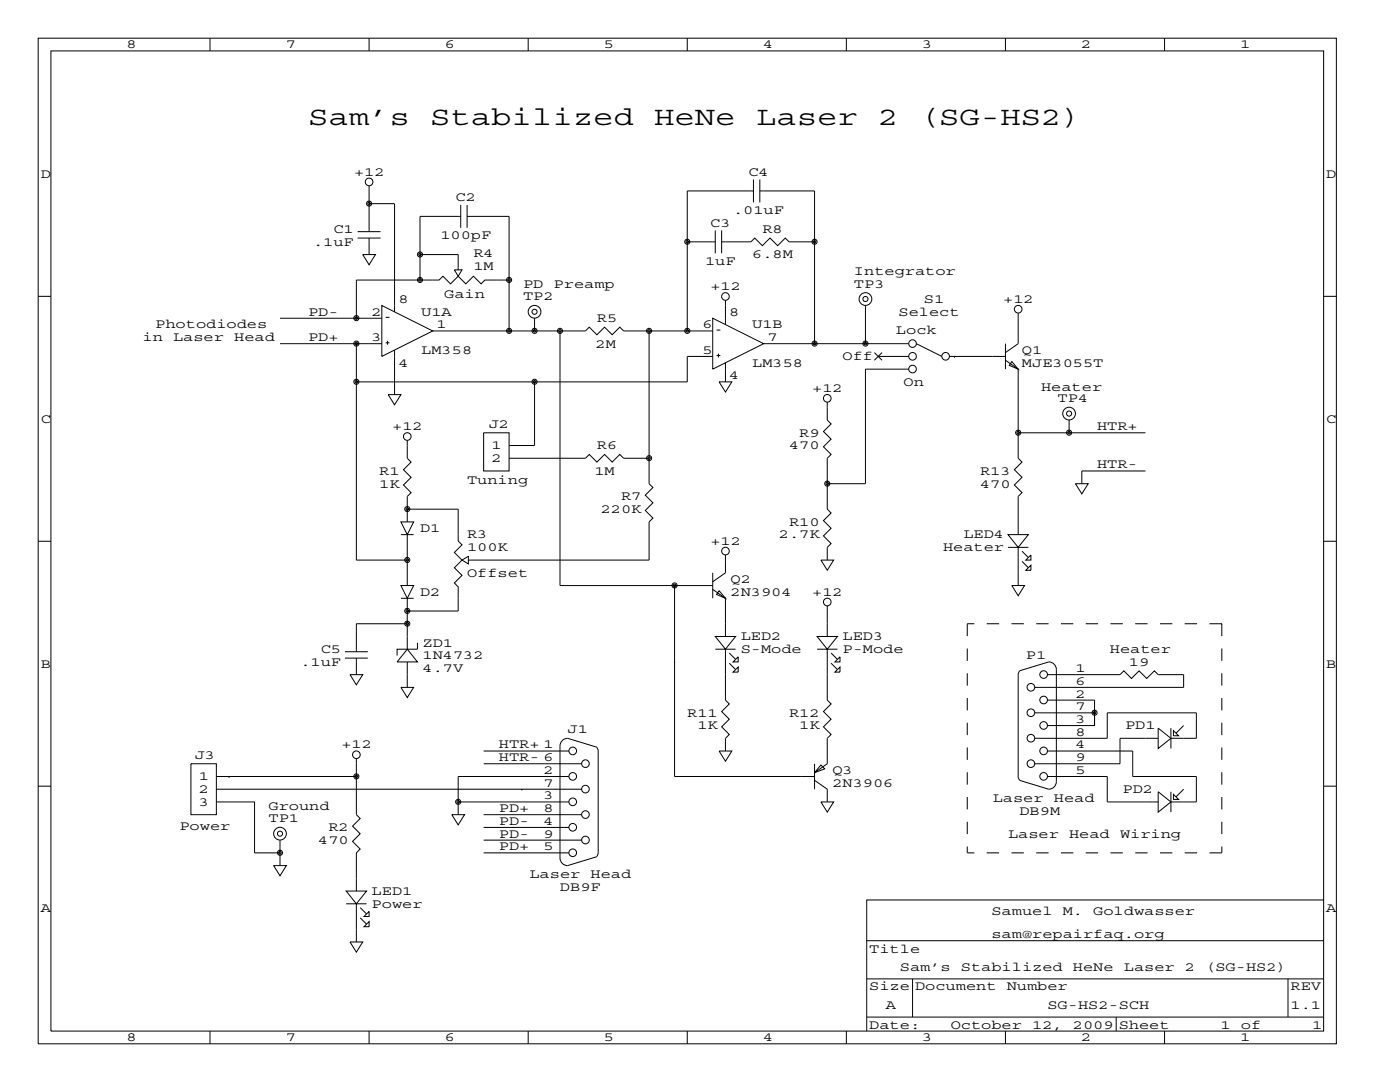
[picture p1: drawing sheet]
<svg xmlns="http://www.w3.org/2000/svg" width="279mm" height="216mm" viewBox="0 0 279 216" stroke-linecap="round" stroke-linejoin="round" font-family="sans-serif">
<g fill="none" stroke="#000" stroke-width=".2">
<path d="M7.6 7.6h259.1v200.7h-259.1zM10.2 10.2h254v195.5h-254zM41.9 7.6v2.6M73.7 7.6v2.6M105.4 7.6v2.6M137.2 7.6v2.6M168.9 7.6v2.6M200.7 7.6v2.6M232.4 7.6v2.6M73.7 37.1v9.1M150.4 38.1h-13.2v27.9M150.4 35.8v4.6"/>
<path d="M151.6 35.8v4.6M151.6 38.1h11v30.5M7.6 59.1h2.6M71.4 47.5h4.5M71.4 46.2h4.5M72.4 50.8h2.5l-1.2 2zM73.7 40.6h5v21.6M73.7 47.5v3.3M83.8 50.8h7.6v3M90.7 53.8h1.5l-.8 1.3zM91.9 43.2h-8.1v12.7M91.9 40.9v4.6"/>
<path d="M93.2 40.9v4.6M93.2 43.2h8.4v22.8M101.6 55.9h-4.8l-.8 .7-1.5-1.5-1.5 1.5-1.6-1.5-1.5 1.5-1.5-1.5-.8 .8h-16.5v7.6M137.2 48.3h5.5M142.7 46v4.5M144 46v4.5M144 48.3h5.9l.7-.8 1.5 1.5 1.6-1.5 1.5 1.5 1.5-1.5 .8 .8h5.1M144.8 59.9v4.9M264.2 59.1h2.5M55.9 63.5h20.3M55.9 68.6h20.3M71.1 68.6v43.2h10.2"/>
<path d="M71.1 63.5h.1M76.2 61l10.2 5-10.2 5.1zM77 68.4h.7M77 63.3h.7M77.3 68v.8M77.5 78.7h2.5l-1.3 2.1zM78.7 69.9v8.8M86.4 66h30.4l.8-.7 1.5 1.5 1.6-1.5 1.5 1.5 1.5-1.5 .8 .7h17.7M101.6 66h.1M106.7 76.2v12.7h-5.1M106.7 63.5v2.5M111.8 66v50.8h30.4"/>
<path d="M129.5 66v30.5l.8 .8-1.5 1.5 1.5 1.5-1.5 1.6 1.5 1.5-.8 .7v7.7h-36M142.2 71.1h-5v5.1h-66.1M142.2 63.5l10.2 5.1-10.2 5.1zM143 70.9h.8M143 65.9h.8M143.4 70.6v.7M143.5 76.2h2.5l-1.2 2zM144.8 72.4v3.8M152.4 68.6h29M162.6 68.6h.1M172.7 61v7.6M174.5 70.4l1.5 1.5"/>
<path d="M175.3 71.1h6.1M176 70.4l-1.5 1.5M181.4 73.7h-8.7v22.8h-7.6M182.9 68.6l5.1 2.5M190.5 71.1h.1M200.7 71.1h-11.2M200.7 68.6v5.1M200.7 71.9l2.5 1.8v17.7l.8 .8-1.6 1.5 1.6 1.6-1.6 1.5 1.6 1.5-.8 .8v7.6M201.9 72.1l1.3 1.6-1.8-.8zM203.2 62.5v6.1l-2.5 1.8M81.3 87.9v3.5l.7 .8-1.5 1.5 1.5 1.6-1.5 1.5 1.5 1.5-.7 .8v5M96.5 86.4h5.1v7.6h-5.1z"/>
<path d="M101.6 91.4h15.2l.8-.7 1.5 1.5 1.6-1.5 1.5 1.5 1.5-1.5 .8 .7h5M165.1 80.3v3.5l.8 .8-1.6 1.5 1.6 1.5-1.6 1.6 1.6 1.5-.8 .7v10.2l.8 .8-1.6 1.5 1.6 1.5-1.6 1.5 1.6 1.6-.8 .7v2.6M203.2 86.4h25.4M213.4 83.8v2.6M214.6 96.5h2.6l-1.3 2.1zM228.6 94h-12.7v2.5M7.6 108h2.6M80 104.1h2.5l-1.2 2.6zM80 116.8h2.5l-1.2 2.6zM80 106.7h2.5M80 119.4h2.5M81.3 106.7v10.1"/>
<path d="M81.3 119.4v10.1M81.3 101.6h10.1v6.3l.8 .8-1.5 1.5 1.5 1.6-1.5 1.5 1.5 1.5-1.5 1.5 .7 .8v4.8h-10.1M81.3 101.6h.1M92.2 111.8l1.3-.8v1.5zM134.6 116.8v38.1h28M142.2 114.3v5.1M142.2 117.6l2.6 1.8v7.6M143.5 117.9l1.3 1.5-1.8-.8zM144.8 110.7v3.6l-2.6 1.8M163.8 111.8h2.6l-1.3 2zM201.2 109.2h2l-2-2.5h4l-2 2.5M201.9 116.8h2.6l-1.3 2.1z"/>
<path d="M203.2 109.2v7.6M203.2 109.2h2M204 110l1.2 1.3M204 112l1.2 1.3M205.7 110.7v1.1h-1zM205.7 112.8v1h-1zM264.2 108h2.5M68.8 131.3h4.6M68.8 130h4.6M69.8 134.6h2.6l-1.3 2.1zM71.1 131.3v3.3M80 137.2h2.6l-1.3 2z"/>
<path d="M81.3 121.9h.1M81.3 132.1v5.1M81.3 129.5l2 2.6h-4.1zM81.3 124.5h-10.2v5.5M83.3 128.3v1.2h-4.1v1.3M134.6 132.1h.1M142.7 129.5h2.1l-2.1-2.5h4.1l-2 2.5M144.8 129.5v10.2l.7 .8-1.5 1.5 1.5 1.5-1.5 1.5 1.5 1.6-.7 .7v2.6M144.8 129.5h2M145.5 130.3l1.3 1.3M145.5 132.3l1.3 1.3M146.3 134.1l1-1v1z"/>
<path d="M147.3 131.1v1h-1zM163.1 129.5h2l-2-2.5h4l-2 2.5M165.1 129.5v10.2l.8 .8-1.6 1.5 1.6 1.5-1.6 1.5 1.6 1.6-.8 .7v5.1l-2.5 1.8M165.1 120.9v6.1M165.1 129.5h2M165.9 130.3l1.2 1.3M165.9 132.3l1.2 1.3M166.6 134.1l1-1v1zM167.6 131.1v1h-1zM203.5 133.9l5.8-1.8a1.52 1.52 0 0 1 1.5 1.5v22.4a1.52 1.52 0 0 1-1.5 1.5l-5.8-1.8M203.5 133.9l-.3 .7v20.3l.3 .8M209 134.6h14.5l.8-.7 1.5 1.5 1.5-1.5 1.6 1.5 1.5-1.5 .7 .7h5.1v2.6h-29.7"/>
<path d="M209 139.7h9.4v5.1v-2.6h-11.9M7.6 156.9h2.6M38.1 152.4h5.1v10.2h-5.1zM43.2 154.9h27.9M45.7 154.9h.1M71.1 151.4v11.2l.8 .7-1.5 1.5 1.5 1.6-1.5 1.5 1.5 1.5-.8 .8v7.6M104.1 157.5h.1M113.5 154.9h-22.1v7.7M113.5 149.9h-17M116.1 152.4h-19.6M116.1 157.5h-72.9M119.1 149.1l.3 .8v20.3l-.3 .7"/>
<path d="M119.1 149.1l-5.8-1.8a1.52 1.52 0 0 0-1.5 1.5v22.4a1.52 1.52 0 0 0 1.5 1.5l5.8-1.8M143.5 149.9h2.5l-1.2 2zM162.6 152.4v5.1M162.6 155.7l2.5 1.8v2.5M163.8 152.7l.8 .7-2 .8zM206.5 147.3h14.5v-5.1h17.8v5.1h-5.1M209 154.9h12v5.1h10.1M209 149.9h17.1v5h12.7v5.1h-5.1M209 144.8h9.4M231.1 147.3h-7.6v5.1h-17M231.1 145.3l2.6 2-2.6 2.1zM231.1 158l2.6 2-2.6 2.1z"/>
<path d="M233.7 145.3v4.1M233.7 158v4.1M234.2 145.8l1 1h-1zM234.2 158.5l1 1h-1zM236.2 144.8l-1.5 1.5M236.2 157.5l-1.5 1.5M264.2 156.9h2.5M43.2 160h7.6v10.2h5.1M54.6 172.7h2.6l-1.3 2.1zM55.9 167.6v5.1M90.2 162.6h2.5l-1.3 2zM113.5 170.2h-17"/>
<path d="M113.5 165.1h-17M113.5 160h-22.1M116.1 167.6h-19.6M116.1 162.6h-19.6M163.8 160h2.6l-1.3 2.1zM264.2 179.6h-91.2v26.1M69.1 180.3h2l-2-2.5h4.1l-2.1 2.5M69.8 188h2.6l-1.3 2zM71.1 180.3v7.7M71.1 180.3h2.1M71.9 181.1l1.3 1.3M71.9 183.1l1.3 1.3"/>
<path d="M72.6 184.9l1.1-1v1zM73.7 181.9v1h-1.1zM173 195.3h91.2M173 187.7h91.2M182.1 195.3v7.6M257 195.3v7.6M41.9 205.7v2.6M73.7 205.7v2.6M105.4 205.7v2.6M137.2 205.7v2.6M168.9 205.7v2.6M173 202.9h91.2"/>
<path d="M200.7 205.7v2.6M222.8 202.9v2.8M232.4 205.7v2.6"/>
<circle cx="73.7" cy="36.3" r=".76"/>
<circle cx="73.7" cy="40.6" r=".51"/>
<circle cx="73.7" cy="40.6" r=".25"/>
<circle cx="83.8" cy="55.9" r=".51"/>
<circle cx="83.8" cy="50.8" r=".51"/>
<circle cx="83.8" cy="50.8" r=".25"/>
<circle cx="83.8" cy="55.9" r=".25"/>
<circle cx="101.6" cy="55.9" r=".51"/>
<circle cx="101.6" cy="55.9" r=".25"/>
<circle cx="137.2" cy="48.2" r=".51"/>
<circle cx="137.2" cy="48.2" r=".25"/>
<circle cx="144.8" cy="59.2" r=".76"/>
<circle cx="162.6" cy="48.2" r=".51"/>
<circle cx="162.6" cy="48.2" r=".25"/>
<circle cx="172.7" cy="59.7" r="1.27"/>
<circle cx="172.7" cy="59.7" r=".51"/>
<circle cx="71.1" cy="76.2" r=".51"/>
<circle cx="71.1" cy="63.5" r=".51"/>
<circle cx="71.1" cy="68.6" r=".51"/>
<circle cx="71.1" cy="63.5" r=".25"/>
<circle cx="71.1" cy="76.2" r=".25"/>
<circle cx="71.1" cy="68.6" r=".25"/>
<circle cx="101.6" cy="66" r=".51"/>
<circle cx="101.6" cy="66" r=".25"/>
<circle cx="106.7" cy="62.2" r="1.27"/>
<circle cx="106.7" cy="76.2" r=".51"/>
<circle cx="106.7" cy="62.2" r=".51"/>
<circle cx="106.7" cy="66" r=".51"/>
<circle cx="106.7" cy="76.2" r=".25"/>
<circle cx="106.7" cy="66" r=".25"/>
<circle cx="111.8" cy="66" r=".51"/>
<circle cx="111.8" cy="66" r=".25"/>
<circle cx="129.5" cy="66" r=".51"/>
<circle cx="129.5" cy="66" r=".25"/>
<circle cx="137.2" cy="66" r=".51"/>
<circle cx="137.2" cy="66" r=".25"/>
<circle cx="162.6" cy="68.6" r=".51"/>
<circle cx="162.6" cy="68.6" r=".25"/>
<circle cx="165.1" cy="79.5" r=".76"/>
<circle cx="172.7" cy="68.6" r=".51"/>
<circle cx="172.7" cy="68.6" r=".25"/>
<circle cx="182.1" cy="68.6" r=".76"/>
<circle cx="182.1" cy="71.1" r=".76"/>
<circle cx="182.1" cy="73.6" r=".76"/>
<circle cx="188.7" cy="71.1" r=".76"/>
<circle cx="203.2" cy="61.7" r=".76"/>
<circle cx="81.3" cy="87.1" r=".76"/>
<circle cx="129.5" cy="91.4" r=".51"/>
<circle cx="129.5" cy="91.4" r=".25"/>
<circle cx="165.1" cy="96.5" r=".51"/>
<circle cx="165.1" cy="96.5" r=".25"/>
<circle cx="203.2" cy="86.3" r=".51"/>
<circle cx="203.2" cy="86.3" r=".25"/>
<circle cx="213.4" cy="86.3" r=".51"/>
<circle cx="213.4" cy="82.5" r="1.27"/>
<circle cx="213.4" cy="82.5" r=".51"/>
<circle cx="213.4" cy="86.3" r=".25"/>
<circle cx="81.3" cy="111.7" r=".51"/>
<circle cx="81.3" cy="101.6" r=".51"/>
<circle cx="81.3" cy="111.7" r=".25"/>
<circle cx="81.3" cy="101.6" r=".25"/>
<circle cx="134.6" cy="116.8" r=".51"/>
<circle cx="134.6" cy="116.8" r=".25"/>
<circle cx="144.8" cy="110" r=".76"/>
<circle cx="81.3" cy="124.4" r=".51"/>
<circle cx="81.3" cy="121.9" r=".51"/>
<circle cx="81.3" cy="121.9" r=".25"/>
<circle cx="81.3" cy="124.4" r=".25"/>
<circle cx="165.1" cy="120.1" r=".76"/>
<circle cx="205.7" cy="137.1" r=".76"/>
<circle cx="208.3" cy="134.6" r=".76"/>
<circle cx="208.3" cy="139.7" r=".76"/>
<circle cx="71.1" cy="154.9" r=".51"/>
<circle cx="71.1" cy="150.6" r=".76"/>
<circle cx="71.1" cy="154.9" r=".25"/>
<circle cx="91.4" cy="160" r=".51"/>
<circle cx="91.4" cy="160" r=".25"/>
<circle cx="114.3" cy="160" r=".76"/>
<circle cx="114.3" cy="149.8" r=".76"/>
<circle cx="114.3" cy="154.9" r=".76"/>
<circle cx="116.8" cy="157.5" r=".76"/>
<circle cx="116.8" cy="152.4" r=".76"/>
<circle cx="205.7" cy="152.4" r=".76"/>
<circle cx="205.7" cy="142.2" r=".76"/>
<circle cx="205.7" cy="147.3" r=".76"/>
<circle cx="208.3" cy="149.8" r=".76"/>
<circle cx="208.3" cy="144.8" r=".76"/>
<circle cx="208.3" cy="154.9" r=".76"/>
<circle cx="218.4" cy="142.2" r=".51"/>
<circle cx="218.4" cy="142.2" r=".25"/>
<circle cx="55.9" cy="166.3" r="1.27"/>
<circle cx="55.9" cy="170.2" r=".51"/>
<circle cx="55.9" cy="166.3" r=".51"/>
<circle cx="55.9" cy="170.2" r=".25"/>
<circle cx="114.3" cy="165.1" r=".76"/>
<circle cx="114.3" cy="170.2" r=".76"/>
<circle cx="116.8" cy="162.5" r=".76"/>
<circle cx="116.8" cy="167.6" r=".76"/>
</g>
<path d="M193 124.5v45.7M243.8 124.5v45.7M243.8 124.5h-50.8M243.8 170.2h-50.8" fill="none" stroke="#000" stroke-width=".2" stroke-dasharray="2.5" stroke-linecap="butt"/>
<g font-size="5.3">
<text x="61.5" y="24.9">Sam’s</text>
<text x="85.9" y="24.9">Stabilized</text>
<text x="130.6" y="24.9">HeNe</text>
<text x="150.9" y="24.9">Laser</text>
<text x="175.3" y="24.9">2</text>
<text x="183.4" y="24.9">(SG-HS2)</text>
</g>
<g font-size="2.6">
<text x="25.3" y="9.7">8</text>
<text x="57" y="9.7">7</text>
<text x="88.8" y="9.7">6</text>
<text x="120.5" y="9.7">5</text>
<text x="152.3" y="9.7">4</text>
<text x="184" y="9.7">3</text>
<text x="215.8" y="9.7">2</text>
<text x="247.5" y="9.7">1</text>
<text x="8.1" y="35.5">D</text>
<text x="70.7" y="35.1">+12</text>
<text x="149.4" y="35.1">C4</text>
<text x="264.7" y="35.5">D</text>
<text x="90.9" y="40.1">C2</text>
<text x="66.5" y="46.5">C1</text>
<text x="87.9" y="47.8">100pF</text>
<text x="141.7" y="45.2">C3</text>
<text x="146.3" y="42.7">.01uF</text>
<text x="152.1" y="46.5">R8</text>
<text x="62.5" y="49">.1uF</text>
<text x="94.5" y="51.3">R4</text>
<text x="94.5" y="53.8">1M</text>
<text x="140.7" y="52.8">1uF</text>
<text x="150.1" y="51.6">6.8M</text>
<text x="88.6" y="59.4">Gain</text>
<text x="104.4" y="59.9">TP2</text>
<text x="104.4" y="57.4">PD</text>
<text x="110.5" y="57.4">Preamp</text>
<text x="141.8" y="57.9">+12</text>
<text x="170.4" y="57.4">TP3</text>
<text x="170.4" y="54.9">Integrator</text>
<text x="31" y="65.5">Photodiodes</text>
<text x="61.5" y="63">PD-</text>
<text x="74.2" y="63">2</text>
<text x="79.5" y="60.5">8</text>
<text x="84.1" y="63">U1A</text>
<text x="87.1" y="65.5">1</text>
<text x="119.1" y="64.3">R5</text>
<text x="140.2" y="65.5">6</text>
<text x="145.5" y="63">8</text>
<text x="150.1" y="65.5">U1B</text>
<text x="179.3" y="63">Select</text>
<text x="184.4" y="60.5">S1</text>
<text x="200.2" y="60.5">+12</text>
<text x="28.4" y="68.1">in</text>
<text x="34.5" y="68.1">Laser</text>
<text x="46.7" y="68.1">Head</text>
<text x="61.5" y="68.1">PD+</text>
<text x="74.2" y="68.1">3</text>
<text x="84.1" y="70.6">LM358</text>
<text x="118.9" y="69.3">2M</text>
<text x="140.2" y="70.6">5</text>
<text x="153.2" y="68.1">7</text>
<text x="168.1" y="71.9">Off</text>
<text x="178.8" y="66.5">Lock</text>
<text x="204" y="70.6">Q1</text>
<text x="79.5" y="73.2">4</text>
<text x="145.5" y="75.7">4</text>
<text x="150.1" y="73.2">LM358</text>
<text x="180.3" y="77">On</text>
<text x="204" y="73.2">MJE3055T</text>
<text x="207.8" y="78">Heater</text>
<text x="162.1" y="78.2">+12</text>
<text x="211.1" y="80.3">TP4</text>
<text x="8.1" y="84.3">C</text>
<text x="78.3" y="85.9">+12</text>
<text x="97.5" y="85.3">J2</text>
<text x="98.1" y="89.7">1</text>
<text x="119.1" y="89.7">R6</text>
<text x="157.5" y="89.7">470</text>
<text x="159.5" y="87.1">R9</text>
<text x="218.9" y="85.9">HTR+</text>
<text x="264.7" y="84.3">C</text>
<text x="75.7" y="94.7">R1</text>
<text x="98.1" y="92.2">2</text>
<text x="118.6" y="94.7">1M</text>
<text x="195.6" y="94.7">R13</text>
<text x="218.9" y="93.5">HTR-</text>
<text x="75.7" y="97.3">1K</text>
<text x="93.2" y="96.5">Tuning</text>
<text x="124" y="99.8">R7</text>
<text x="195.6" y="97.3">470</text>
<text x="83.8" y="106.2">D1</text>
<text x="93.2" y="107.4">R3</text>
<text x="119.9" y="102.4">220K</text>
<text x="155.4" y="107.4">2.7K</text>
<text x="157.5" y="104.9">R10</text>
<text x="192.3" y="107.4">LED4</text>
<text x="93.2" y="110">100K</text>
<text x="141.8" y="108.7">+12</text>
<text x="188.2" y="110">Heater</text>
<text x="83.8" y="118.9">D2</text>
<text x="93.2" y="115.1">Offset</text>
<text x="145.8" y="116.3">Q2</text>
<text x="145.8" y="118.9">2N3904</text>
<text x="162.1" y="118.9">+12</text>
<text x="64" y="130.3">C5</text>
<text x="84.3" y="129">ZD1</text>
<text x="84.3" y="131.6">1N4732</text>
<text x="147.8" y="127.8">LED2</text>
<text x="147.8" y="130.3">S-Mode</text>
<text x="168.1" y="127.8">LED3</text>
<text x="168.1" y="130.3">P-Mode</text>
<text x="204.7" y="131.6">P1</text>
<text x="221.5" y="130.3">Heater</text>
<text x="8.1" y="133.2">B</text>
<text x="59.9" y="132.8">.1uF</text>
<text x="84.3" y="134.1">4.7V</text>
<text x="214.6" y="136.7">6</text>
<text x="214.6" y="134.1">1</text>
<text x="225.3" y="132.8">19</text>
<text x="264.7" y="133.2">B</text>
<text x="137.2" y="143">R11</text>
<text x="157.5" y="143">R12</text>
<text x="214.6" y="141.7">7</text>
<text x="214.6" y="139.2">2</text>
<text x="68.1" y="149.4">+12</text>
<text x="99.6" y="149.4">HTR+ 1</text>
<text x="113.3" y="146.3">J1</text>
<text x="139.2" y="145.5">1K</text>
<text x="159.5" y="145.5">1K</text>
<text x="214.6" y="149.4">4</text>
<text x="214.6" y="146.8">8</text>
<text x="214.6" y="144.3">3</text>
<text x="224.5" y="145.5">PD1</text>
<text x="38.9" y="151.4">J3</text>
<text x="39.6" y="155.7">1</text>
<text x="99.6" y="151.9">HTR- 6</text>
<text x="108.5" y="154.4">2</text>
<text x="166.1" y="154.4">Q3</text>
<text x="214.6" y="154.4">5</text>
<text x="214.6" y="151.9">9</text>
<text x="39.6" y="158.2">2</text>
<text x="39.6" y="160.8">3</text>
<text x="53.6" y="161.5">Ground</text>
<text x="108.5" y="159.5">3</text>
<text x="108.5" y="157">7</text>
<text x="166.1" y="157">2N3906</text>
<text x="198.1" y="160">Laser</text>
<text x="210.3" y="160">Head</text>
<text x="224" y="158.2">PD2</text>
<text x="35.8" y="165.6">Power</text>
<text x="53.6" y="164.1">TP1</text>
<text x="65.5" y="165.9">R2</text>
<text x="99.6" y="164.6">PD-</text>
<text x="99.6" y="167.1">PD-</text>
<text x="99.6" y="162.1">PD+</text>
<text x="108.5" y="167.1">9</text>
<text x="108.5" y="164.6">4</text>
<text x="108.5" y="162.1">8</text>
<text x="201.2" y="167.1">Laser</text>
<text x="203.5" y="162.6">DB9M</text>
<text x="213.4" y="167.1">Head</text>
<text x="223.5" y="167.1">Wiring</text>
<text x="63.5" y="168.4">470</text>
<text x="99.6" y="169.7">PD+</text>
<text x="108.5" y="169.7">5</text>
<text x="74.2" y="178.6">LED1</text>
<text x="105.7" y="175.3">Laser</text>
<text x="111.8" y="177.8">DB9F</text>
<text x="117.9" y="175.3">Head</text>
<text x="8.1" y="182.1">A</text>
<text x="74.2" y="181.1">Power</text>
<text x="197.9" y="182.6">Samuel</text>
<text x="212.1" y="182.6">M.</text>
<text x="218.2" y="182.6">Goldwasser</text>
<text x="264.7" y="182.1">A</text>
<text x="173.5" y="190.2">Title</text>
<text x="197.9" y="187.2">sam@repairfaq.org</text>
<text x="173.5" y="197.6">Size Document</text>
<text x="179.6" y="193.8">Sam’s</text>
<text x="191.8" y="193.8">Stabilized</text>
<text x="200.9" y="197.6">Number</text>
<text x="214.1" y="193.8">HeNe</text>
<text x="224.3" y="193.8">Laser</text>
<text x="236.5" y="193.8">2</text>
<text x="240.5" y="193.8">(SG-HS2)</text>
<text x="257.6" y="197.6">REV</text>
<text x="176.8" y="201.4">A</text>
<text x="209" y="201.4">SG-HS2-SCH</text>
<text x="257.6" y="201.4">1.1</text>
<text x="25.3" y="207.8">8</text>
<text x="57" y="207.8">7</text>
<text x="88.8" y="207.8">6</text>
<text x="120.5" y="207.8">5</text>
<text x="152.3" y="207.8">4</text>
<text x="173.5" y="205.2">Date:</text>
<text x="184" y="207.8">3</text>
<text x="189.7" y="205.2">October</text>
<text x="206" y="205.2">12,</text>
<text x="214.1" y="205.2">2009 Sheet</text>
<text x="215.8" y="207.8">2</text>
<text x="243.6" y="205.2">1</text>
<text x="247.5" y="207.8">1</text>
<text x="247.6" y="205.2">of</text>
<text x="261.9" y="205.2">1</text>
</g>
</svg>
